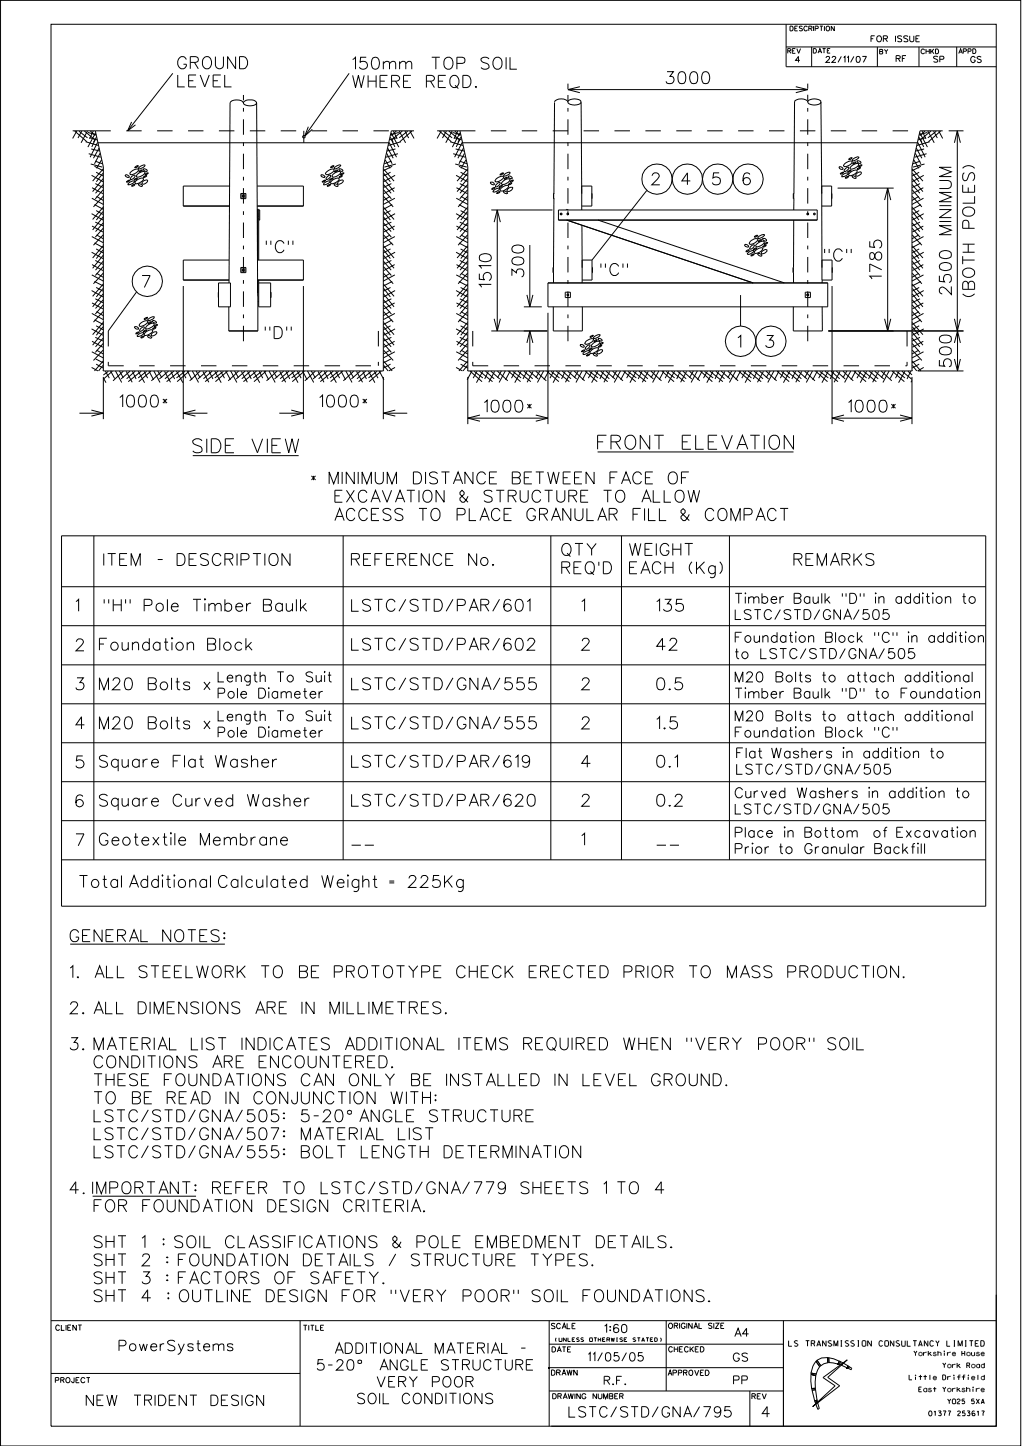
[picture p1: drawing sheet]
<svg xmlns="http://www.w3.org/2000/svg" width="210mm" height="297mm" viewBox="0 0 210 297" stroke-linecap="round" stroke-linejoin="round" font-family="sans-serif">
<g fill="none" stroke="#000" stroke-width=".21">
<path d="M.1 .1h209.6v296.9h-209.6zM10.5 5h194.2v287.9h-194.2zM35.5 15.1l-9.3 11.8M71.7 15.1l-9.1 12.8M116.7 18.4h49.3M116.7 17.2v1.1M119.2 17.8l-2.5 .6 2.5 .6M161.5 9.6h43.2M161.5 5v8.7h43.2M161.9 10.4h.5l.1-.2-.3-.2h-.3v1M163.4 10h-.6v1M163.5 17.8l2.5 .6-2.5 .6"/>
<path d="M163.7 10l.4 1 .4-1M166 17.2v1M166.8 9.6v4.1M180.3 9.6v4.1M184.1 12l.8-.1v-.4l-.8-.1v1.3M186.2 11.4h-.8v1.3M188.8 9.6v4.1M196.6 9.6v4.1M14.9 26.9h4.7l1.6 7.4v41.9h57.6v-41.9l1.6-7.4h4.7M15.4 26.9l2.4 2.2M15.8 26.9l-.9 1.5M16.2 27l1.8 1.3"/>
<path d="M16.8 26.9l-.8 1.5M17.3 26.9l2.3 1.9M17.6 29.1l2.6 .8M18 26.9l-1.3 2.4M18.1 27.2l1.7 .5M18.2 31.6l2.5 .7M18.4 28.3l1.6 .4M18.6 26.9l1 .9M18.7 33.7l2.3 .6M18.7 30.6l1.8 .4M18.8 36l2.4 1.3M18.9 38.6l2.3 1.2"/>
<path d="M19.2 26.9l-.8 1.6M19.4 34.2l1.8 .9M19.5 33.1l1.6 .5M19.6 37.7l1.6 .8M19.6 28.5l-.4 .7M19.6 27.3l-1.5 2.9M19.8 35.4l1.4 .7M19.8 28.2l-.9 2M20.1 29.2l-1.6 3.1M20.1 29.3h59.8M20.3 30.4l-1.1 2.1M20.6 31.5l-1.2 2.1"/>
<path d="M20.9 32.8l-1.1 1.8M21.2 35.6l-1.4 1.7M21.2 34.7l-2.2 2.5M21.2 36.7l-2.2 2.7M21.2 37.9l-1.6 1.8M21.2 39l-1.6 1.8M25.8 35.9h.2a.38 .38 0 0 1 .4 .1 .38 .38 0 0 1 0 .4 .48 .48 0 0 1-.6-.5zM26 37.3l.4-.3h.3l-.5 .4zM26.5 37.6a.8 .8 0 0 1 1.1-.3v.1a1.15 1.15 0 0 1-1.3 .4zM26.9 35.3l1-.6 .5 .1a1.44 1.44 0 0 1-1.7 1zM27 25.1l-.8 1.8 1.6-1.3M27.1 36.2l.5-.2a.63 .63 0 0 1-.6 .9h-.2v-.2z"/>
<path d="M27.1 38.1l.6-.2-.1 .1a.29 .29 0 0 1-.2 .3 .29 .29 0 0 1-.3-.2zM27.6 36.8l.6-.1-.1 .2-.6 .1zM27.8 34.3l.6-.3-.4 .4h-.2zM27.9 37.2l1-.6 .5 .1a1.44 1.44 0 0 1-1.7 .9zM28.2 35.8l.8-.5 .5-.1 .3 .1a1.61 1.61 0 0 1-1.8 1zM28.4 37.8h.2a.48 .48 0 0 1 .6 .5l-.4-.1zM28.6 35.2l.4-.3 .2 .1-.4 .3h-.2zM28.6 34.3a.79 .79 0 0 1 1.2-.3 1.42 1.42 0 0 1-1.4 .6zM29.3 37.4a.67 .67 0 0 1 1-.2 .76 .76 0 0 1-1.1 .4zM29.4 34.8a.52 .52 0 0 1 .8 .4 .7 .7 0 0 1-.8-.4zM29.6 36.3l.5-.2-.5 .4-.2-.1zM29.8 35.8l.5-.3h.2l-.6 .4z"/>
<path d="M47.1 38.2h-9.4v4.1h9.4M49.5 39.7h1v1.1h-1zM49.7 39.7v1.1M50 21.1a1.84 1.84 0 0 0-2.7 0l-.2 37M50.1 20.9a2.18 2.18 0 0 1 2.5 0l.1 .2a1.64 1.64 0 0 1-2.1 .5l-.5-.3zM50.3 39.7v1.1M52.7 21.1l.2 39.3M52.9 38.2h9.4v4.1h-9.4M62.4 26.9v2.4M63.4 26l-.8 1.9 1.6-1.3M66 35.9a.51 .51 0 0 1 .7 .5h-.1a.52 .52 0 0 1-.6-.5zM66.2 37.3l.6-.3a.38 .38 0 0 1-.2 .3 .38 .38 0 0 1-.4 0z"/>
<path d="M66.7 37.6a.85 .85 0 0 1 1.1-.3v.1a1.43 1.43 0 0 1-1.3 .5zM67.1 35.3l.7-.5 .6-.1 .2 .1a1.44 1.44 0 0 1-1.7 1zM67.3 38.1a.3 .3 0 0 1 .3-.2 .3 .3 0 0 1 .3 .1h-.1a.3 .3 0 0 1-.2 .3 .3 .3 0 0 1-.3-.2zM67.3 36.2l.5-.2a.59 .59 0 0 1-.5 .8l-.2 .1-.1-.1zM67.8 36.9l.6-.3-.1 .2a.3 .3 0 0 1-.2 .2 .3 .3 0 0 1-.3-.1zM68 34.2l.6-.1-.4 .3h-.2zM68.1 37.2l1.1-.6 .5 .1a1.44 1.44 0 0 1-1.8 .9zM68.4 35.8l1.1-.5h.5a1.52 1.52 0 0 1-1.8 1zM68.6 37.8h.2a.4 .4 0 0 1 .5 0 .4 .4 0 0 1 0 .5 .62 .62 0 0 1-.7-.5zM68.7 35.3l.3-.3h.4l-.4 .3zM68.8 34.3a.85 .85 0 0 1 1.2-.3 1.42 1.42 0 0 1-1.4 .6zM69.6 37.2l.8-.2a.64 .64 0 0 1-.7 .8h-.3z"/>
<path d="M69.7 34.7a.48 .48 0 0 1 .7 .5h-.2a.46 .46 0 0 1-.5-.5zM69.7 36.3l.6-.2-.6 .4zM70 35.8l.6-.3-.5 .4zM78.8 34.7l2.2 2.5M78.8 36.7l2.2 2.7M78.8 37.9l1.6 1.8M78.8 39l1.6 1.8M78.9 35.6l1.3 1.7M79.1 32.8l1.1 1.8M79.4 31.5l1.2 2.1M79.7 30.4l1.1 2.1M80 29.2l1.5 3.1"/>
<path d="M80.2 28.2l.9 2M80.2 35.4l-1.4 .7M80.4 27.3l1.5 2.9M80.4 28.5l.4 .7M80.4 37.7l-1.6 .8M80.5 33.1l-1.6 .5M80.6 34.2l-1.8 .9M80.8 26.9l.8 1.6M81.1 38.6l-2.2 1.2M81.2 36l-2.4 1.3M81.3 30.6l-1.8 .4M81.3 33.7l-2.3 .6"/>
<path d="M81.4 26.9l-1 .9M81.6 28.3l-1.6 .4M81.8 31.6l-2.5 .7M81.9 27.2l-1.7 .5M82 26.9l1.3 2.4M82.4 29.1l-2.6 .8M82.7 26.9l-2.3 1.9M83.2 26.9l.8 1.5M83.8 27l-1.8 1.3M84.2 26.9l.9 1.5M84.7 26.9l-2.5 2.2M89.8 26.9h4.7l1.6 7.4v41.9h91.3v-41.9l1.6-7.4h4.7"/>
<path d="M90.3 26.9l2.4 2.2M90.7 26.9l-.9 1.5M91.1 27l1.8 1.3M91.7 26.9l-.8 1.5M92.2 26.9l2.3 1.9M92.5 29.1l2.6 .8M92.9 26.9l-1.3 2.4M93 27.2l1.6 .5M93.1 31.6l2.5 .7M93.3 28.3l1.6 .4M93.5 26.9l1 .9M93.5 33.7l2.4 .6"/>
<path d="M93.6 30.6l1.8 .4M93.7 36l2.4 1.3M93.8 38.6l2.2 1.2M94 26.9l-.7 1.6M94.3 34.2l1.8 .9M94.4 33.1l1.6 .5M94.5 37.7l1.6 .8M94.5 28.5l-.4 .7M94.5 27.3l-1.6 2.9M94.6 35.4l1.5 .7M94.7 28.2l-.9 2M95 29.2l-1.6 3.1"/>
<path d="M95 29.3h93.5M95.2 30.4l-1.1 2.1M95.4 31.5l-1.1 2.1M95.7 32.8l-1 1.8M96 35.6l-1.3 1.7M96.1 34.7l-2.2 2.5M96.1 36.7l-2.2 2.7M96.1 37.9l-1.6 1.8M96.1 39l-1.6 1.8M100.8 37.4a.55 .55 0 0 1 .7 .5 .51 .51 0 0 1-.7-.5zM101.1 38.7l.6-.2-.4 .4h-.3zM101.4 39.2a1.43 1.43 0 0 1 1.2-.5 1.07 1.07 0 0 1-1.3 .6z"/>
<path d="M101.9 36.8l1-.6 .5 .1a1.44 1.44 0 0 1-1.7 .9zM102 37.9l.7-.4a.68 .68 0 0 1-.9 .8zM102.1 39.6l.6-.2-.5 .3h-.2zM102.6 38.3l.6-.2a.36 .36 0 0 1-.5 .4h-.1zM102.8 35.8l.4-.3h.2l-.5 .4zM102.9 38.7l.8-.5 .5-.2 .3 .2a1.52 1.52 0 0 1-1.7 .9zM103.1 37.5a1.5 1.5 0 0 1 1.7-.7 1.52 1.52 0 0 1-1.7 1zM103.4 39.3a.51 .51 0 0 1 .8 .4l-.1 .1a.61 .61 0 0 1-.7-.5zM103.5 35.9a1.43 1.43 0 0 1 1.3-.5 1.27 1.27 0 0 1-1.3 .7zM103.7 36.6l.6-.2-.6 .4h-.1zM104.3 38.9a.67 .67 0 0 1 1.1-.3 .75 .75 0 0 1-1.2 .5zM104.5 36.2a.51 .51 0 0 1 .7 .5h-.1a.54 .54 0 0 1-.6-.5z"/>
<path d="M104.5 37.8l.6-.3-.2 .4-.4 .1zM104.9 37.2l.5-.2a.42 .42 0 0 1-.5 .4zM113.8 39.7v1.1M113.9 39.7h-.2v1.1h.2M113.9 20.9a1.81 1.81 0 0 1 2.8 0M113.9 21l-.1 18.7M116.7 20.7a2.18 2.18 0 0 1 2.6 0l.1 .2a1.63 1.63 0 0 1-2.2 .6l-.5-.3zM119.4 21l.1 18.8M121.6 39.7v1.1M132.9 39.1l-11.2 14.3M163.1 39.7v1.1M163.2 39.7h-.2v1.1h.2"/>
<path d="M166 20.9a1.48 1.48 0 0 0-1.9-.5l-.8 .3v.2l-.2 18.8M166.2 20.6l.7-.2h.9a.75 .75 0 0 1 .8 .8 2.18 2.18 0 0 1-2.5 0l-.1-.3zM168.7 20.9l.2 18.9M168.9 38.2h2v4.1h-2zM170.9 39.7h.1M172.1 38.6h11.5M172.4 34.3a.51 .51 0 0 1 .8 .5 .58 .58 0 0 1-.8-.5zM172.7 35.6l.6-.2-.3 .3-.3 .1zM173 36.1a1.15 1.15 0 0 1 1.3-.5 1.45 1.45 0 0 1-1.3 .7zM173.6 33.6l.7-.4 .5-.1 .3 .1a1.52 1.52 0 0 1-1.8 .9zM173.8 34.6l.5-.3a.76 .76 0 0 1-.8 .9v-.3zM173.8 36.4l.6-.2-.5 .4h-.2z"/>
<path d="M174.2 35.2l.7-.2-.6 .4zM174.5 32.6l.5-.2a.42 .42 0 0 1-.5 .4zM174.6 35.5l.7-.5h.7a1.06 1.06 0 0 1-1.1 1.1l-.5-.1zM174.9 34.2l.8-.5 .6-.1a1.06 1.06 0 0 1-1.1 1.1h-.5zM175.1 36.2a.53 .53 0 0 1 .8 .4l-.1 .1a.62 .62 0 0 1-.7-.5zM175.3 32.7a.85 .85 0 0 1 1.2-.3 1.54 1.54 0 0 1-1.4 .6zM175.3 33.5l.5-.2a.42 .42 0 0 1-.5 .4zM175.8 35.8a.9 .9 0 0 1 1.2-.4 .9 .9 0 0 1-1.2 .7zM176.1 33.1l.1-.1a.4 .4 0 0 1 .5 .1 .4 .4 0 0 1 .1 .5l-.4-.1zM176.1 34.7l.5-.3h.2l-.4 .4zM176.5 34.1l.6-.2-.6 .4zM182.4 38.6v29.4"/>
<path d="M187.4 34.7l2.2 2.5M187.4 36.7l2.2 2.7M187.4 37.9l1.6 1.8M187.4 39l1.6 1.8M187.5 35.6l1.3 1.7M187.8 32.8l1 1.8M188.1 31.5l1.1 2.1M188.3 30.4l1.1 2.1M188.6 29.2l1.5 3.1M188.8 28.2l1 2M188.9 35.4l-1.5 .7M189 27.3l1.6 2.9"/>
<path d="M189 28.5l.4 .7M189 37.7l-1.6 .8M189.1 33.1l-1.5 .5M189.2 34.2l-1.8 .9M189.5 26.9l.8 1.6M189.7 38.6l-2.2 1.2M189.8 36l-2.4 1.3M189.9 30.6l-1.7 .4M190 33.7l-2.4 .6M190.1 26.9l-1.1 .9M190.3 28.3l-1.6 .4M190.4 31.6l-2.5 .7"/>
<path d="M190.6 27.2l-1.7 .5M190.7 26.9l1.3 2.4M191 29.1l-2.6 .8M191.3 26.9l-2.3 1.9M191.8 26.9l.8 1.5M192.4 27l-1.7 1.3M192.9 26.9l.8 1.5M193.3 26.9l-2.5 2.2M194.9 26.9h3.1M196.1 29.3l.6-2.4 .6 2.4M196.7 26.9v41.1M18.8 43.9l2.4 1.3"/>
<path d="M18.8 51.8l2.4 1.3M18.8 59.7l2.4 1.3M18.9 40.7l2.3 1.3M18.9 48.6l2.3 1.3M18.9 56.5l2.3 1.2M18.9 46.4l2.3 1.3M18.9 54.3l2.3 1.3M19.4 42l1.8 1M19.4 49.9l1.8 1M19.4 57.8l1.8 .9M19.6 45.6l1.6 .8M19.6 53.5l1.6 .8"/>
<path d="M19.8 43.3l1.4 .8M19.8 51.1l1.4 .8M19.8 59l1.4 .8M19.8 40.3l1.4 .9M19.8 48.2l1.4 .9M19.8 56.1l1.4 .9M21.2 43.5l-1.4 1.7M21.2 51.3l-1.4 1.8M21.2 59.3l-1.4 1.7M21.2 40.3l-2 2.2M21.2 42.6l-2.2 2.5M21.2 44.6l-2.2 2.6"/>
<path d="M21.2 45.8l-1.6 1.8M21.2 46.9l-1.6 1.8M21.2 48.2l-2 2.2M21.2 50.5l-2.2 2.5M21.2 52.4l-2.2 2.7M21.2 53.7l-1.6 1.8M21.2 54.8l-1.6 1.8M21.2 56.1l-2 2.2M21.2 58.4l-2.2 2.5M28.1 60l-5.8 8M37.7 58.7v27.4M44.9 58.1h2.5v4.9h-2.5z"/>
<path d="M47.1 53.4h-9.4v4.1h9.4M47.1 43.9h.1M49.5 54.9h1v1.1h-1zM49.7 54.9v1.1M50.3 54.9v1.1M52.9 43.1h.1M52.9 43.3h.1M52.9 43.8h.1M52.9 45.1h.1M52.9 44.9h.1M52.9 44.1v-.3v.3M52.9 44.2v.4z"/>
<path d="M52.9 44.9h.3M52.9 44.6h.1M52.9 58.3h.1M53.2 53.4v-10.4h-.3v10.4h9.4v4.1h-9.4v2.5M53.2 57.5v5.5h2.4v-4.9h-2.4M53.2 43.1h.2v2.1h-.2M62.3 58.7v27.4M78.8 40.3l2 2.2M78.8 42.6l2.2 2.5M78.8 44.6l2.2 2.6M78.8 45.8l1.6 1.8M78.8 46.9l1.6 1.8"/>
<path d="M78.8 48.2l2 2.2M78.8 50.5l2.2 2.5M78.8 52.4l2.2 2.7M78.8 53.7l1.6 1.8M78.8 54.8l1.6 1.8M78.8 56.1l2 2.2M78.8 58.4l2.2 2.5M78.9 43.5l1.3 1.7M78.9 51.3l1.3 1.8M78.9 59.3l1.3 1.7M80.2 40.3l-1.4 .9M80.2 48.2l-1.4 .9"/>
<path d="M80.2 56.1l-1.4 .9M80.2 43.3l-1.4 .8M80.2 51.1l-1.4 .8M80.2 59l-1.4 .8M80.4 45.6l-1.6 .8M80.4 53.5l-1.6 .8M80.6 42l-1.8 1M80.6 49.9l-1.8 1M80.6 57.8l-1.8 .9M81.1 46.4l-2.2 1.3M81.1 54.3l-2.2 1.3M81.1 40.7l-2.3 1.3"/>
<path d="M81.1 48.6l-2.3 1.3M81.1 56.5l-2.3 1.2M81.2 43.9l-2.4 1.3M81.2 51.8l-2.4 1.3M81.2 59.7l-2.4 1.3M93.7 43.9l2.4 1.3M93.7 51.8l2.4 1.3M93.7 59.7l2.4 1.3M93.8 40.7l2.3 1.3M93.8 48.6l2.3 1.3M93.8 56.5l2.3 1.2M93.8 46.4l2.2 1.3"/>
<path d="M93.8 54.3l2.2 1.3M94.3 42l1.8 1M94.3 49.9l1.8 1M94.3 57.8l1.8 .9M94.5 45.6l1.6 .8M94.5 53.5l1.6 .8M94.6 43.3l1.5 .8M94.6 51.1l1.5 .8M94.6 59l1.5 .8M94.7 40.3l1.4 .9M94.7 48.2l1.4 .9M94.7 56.1l1.4 .9"/>
<path d="M96 43.5l-1.3 1.7M96 51.3l-1.3 1.8M96 59.3l-1.3 1.7M96.1 40.3l-2 2.2M96.1 42.6l-2.2 2.5M96.1 44.6l-2.2 2.6M96.1 45.8l-1.6 1.8M96.1 46.9l-1.6 1.8M96.1 48.2l-2 2.2M96.1 50.5l-2.2 2.5M96.1 52.4l-2.2 2.7M96.1 53.7l-1.6 1.8"/>
<path d="M96.1 54.8l-1.6 1.8M96.1 56.1l-2 2.2M96.1 58.4l-2.2 2.5M100.9 43.1h12.6M101.5 45.6l.7-2.5 .6 2.5M102.2 43.1v24.9M108.9 50.3v12.7M112.6 58.1h57.5v4.9h-57.5zM113.7 54.9v1.1M113.7 56v2.1M113.8 54.9h-.2v1.1h.2M113.8 40.8l-.1 14.1"/>
<path d="M114.7 43.1h53.2v2.1h-53.2zM116.4 43.1v-.1l.4 .1M116.4 45.2l38.4 12.9M119.5 42.3h2.1v-4.1h-2.1v4.9M119.6 46.3v8.7M121.7 54.9v1.1M121.7 53.4v4.1h-2.1M121.7 53.4h-2.1v4.7M122.9 45.2l38.3 12.9M153 50.3a.51 .51 0 0 1 .8 .4h-.1a.54 .54 0 0 1-.7-.4zM153.4 51.5l.5-.2a.42 .42 0 0 1-.5 .4zM153.6 52a1.43 1.43 0 0 1 1.3-.5 1.27 1.27 0 0 1-1.3 .7z"/>
<path d="M154.2 49.6l1-.6 .5 .1a1.42 1.42 0 0 1-1.7 1zM154.2 50.7l.7-.4a.71 .71 0 0 1-.9 .8zM154.4 52.4l.6-.2-.5 .4-.2-.1zM154.8 51.2l.7-.3-.5 .4zM155.1 51.6a1.7 1.7 0 0 1 1.6-.6 1.42 1.42 0 0 1-1.7 .9zM155.1 48.5l.6-.1-.2 .2-.5 .1zM155.5 50.1l.7-.5h.8a1.06 1.06 0 0 1-1.2 1.1l-.5-.1zM155.8 48.7a1.28 1.28 0 0 1 1.3-.5 1.38 1.38 0 0 1-1.4 .7zM155.8 52.1h.1a.52 .52 0 0 1 .6 .5 .51 .51 0 0 1-.7-.5zM155.9 49.5l.6-.2-.4 .3h-.3zM156.5 51.7l.7-.4h.3a.72 .72 0 0 1-.8 .8l-.3-.1zM156.7 49a.44 .44 0 0 1 .6 0 .44 .44 0 0 1 .1 .5 .53 .53 0 0 1-.7-.5z"/>
<path d="M156.7 50.6l.7-.2-.1 .1a.3 .3 0 0 1-.3 .3 .3 .3 0 0 1-.3-.2zM157.1 50.1l.6-.3-.4 .4h-.3zM163 54.9v1.1M163.1 56v2.1M163.1 54.9h-.1v1.1h.1M163.1 45.2v9.7M163.1 40.8v2.3M168.9 42.3v12.7M168.9 53.4v4.1h2.1v-4.1M168.9 57.5v.6M170.9 40.8h.1M171 54.9v1.1"/>
<path d="M171 58.7v28.4M181.8 41.1l.6-2.5 .6 2.5M187.4 40.3l2 2.2M187.4 42.6l2.2 2.5M187.4 44.6l2.2 2.6M187.4 45.8l1.6 1.8M187.4 46.9l1.6 1.8M187.4 48.2l2 2.2M187.4 50.5l2.2 2.5M187.4 52.4l2.2 2.7M187.4 53.7l1.6 1.8M187.4 54.8l1.6 1.8"/>
<path d="M187.4 56.1l2 2.2M187.4 58.4l2.2 2.5M187.5 43.5l1.3 1.7M187.5 51.3l1.3 1.8M187.5 59.3l1.3 1.7M188.8 40.3l-1.4 .9M188.8 48.2l-1.4 .9M188.8 56.1l-1.4 .9M188.9 43.3l-1.5 .8M188.9 51.1l-1.5 .8M188.9 59l-1.5 .8M189 45.6l-1.6 .8"/>
<path d="M189 53.5l-1.6 .8M189.2 42l-1.8 1M189.2 49.9l-1.8 1M189.2 57.8l-1.8 .9M189.7 46.4l-2.2 1.3M189.7 54.3l-2.2 1.3M189.8 40.7l-2.4 1.3M189.8 48.6l-2.4 1.3M189.8 56.5l-2.4 1.2M189.8 43.9l-2.4 1.3M189.8 51.8l-2.4 1.3M189.8 59.7l-2.4 1.3"/>
<path d="M18.8 67.6l2.4 1.3M18.8 75.5l1.3 .7M18.9 64.4l2.3 1.2M18.9 72.3l2.3 1.2M18.9 62.2l2.3 1.2M18.9 70.1l2.3 1.2M19.4 65.7l1.8 1M19.6 61.4l1.6 .8M19.6 69.3l1.6 .8M19.7 73.7l1.5 .8M19.8 66.9l1.4 .8M19.8 74.8l1.4 .8"/>
<path d="M19.8 64l1.4 .8M19.8 71.9l1.4 .8M21.2 67.1l-1.4 1.8M21.2 75l-.9 1.2M21.2 60.4l-2.2 2.6M21.2 61.6l-1.6 1.8M21.2 62.6l-1.6 1.9M21.2 64l-2 2.2M21.2 66.2l-2.2 2.5M21.2 68.2l-2.2 2.7M21.2 69.5l-1.6 1.7M21.2 70.6l-1.6 1.8"/>
<path d="M21.2 71.9l-2 2.1M21.2 74.2l-1.8 2M21.2 76.1v.1M21.2 77.4v8.7M21.2 77.6l.6 1M21.7 76.2l.8 1.5M22.3 76.3l-1.1 .7M22.7 76.2l.9 1.6M23.1 76.2l-1.9 1.7M23.7 76.2l1.3 2.4M24.5 76.2l.8 1.4M25.3 76.2l-2.1 2"/>
<path d="M25.9 76.3l1.3 2.2M26.7 76.2l-1.8 1.6M27.2 76.2l.8 1.6M27.7 67.1a.53 .53 0 0 1 .7 .5 .58 .58 0 0 1-.7-.5zM27.8 76.2l-1.8 1.6M27.9 68.4l.7-.2-.5 .4zM28.3 68.9a1.43 1.43 0 0 1 1.2-.5 1.07 1.07 0 0 1-1.3 .6zM28.4 76.2l1.3 2.4M28.8 66.5l1-.6 .5 .1a1.44 1.44 0 0 1-1.7 .9zM29 67.4l.5-.3a.67 .67 0 0 1-.6 1l-.2-.1v-.2zM29 69.2l.6-.1-.7 .3zM29 76.2l-2.6 2.2"/>
<path d="M29.5 68l.6-.2-.6 .4zM29.6 76.2l.7 1.5M29.7 65.5l.6-.3-.3 .3-.3 .1zM29.8 68.3l1-.5h.6a1.52 1.52 0 0 1-1.8 1zM30.1 67l1-.6 .6 .1a1.61 1.61 0 0 1-1.8 1zM30.1 76.3l-1.7 1.3M30.4 69a.51 .51 0 0 1 .7 .4l-.1 .1a.52 .52 0 0 1-.6-.5zM30.5 66.4l.2-.2 .4-.1-.5 .4zM30.5 65.5a.79 .79 0 0 1 1.2-.3l-.1 .1a1.28 1.28 0 0 1-1.3 .5zM30.6 76.2l1 1.8M31 76.2l-2.5 2.2M31.2 68.5a.67 .67 0 0 1 1-.2 .76 .76 0 0 1-1.1 .5z"/>
<path d="M31.4 65.9l.2-.1a.38 .38 0 0 1 .4 .1 .38 .38 0 0 1 0 .5 .52 .52 0 0 1-.6-.5zM31.4 67.5l.3-.2h.3l-.4 .3h-.2zM31.6 76.2l1.3 2.4M31.7 67l.5-.3h.2l-.5 .3-.2 .1zM32.4 76.2l.9 1.4M33.3 76.2l-2.2 2M33.8 76.3l1.2 2.2M34.6 76.2l-1.8 1.6M35.1 76.2l.8 1.6M35.7 76.2l-1.8 1.6M36.3 76.2l1.3 2.4M36.9 76.2l-2.7 2.2"/>
<path d="M37.4 76.2l.8 1.5M38 76.3l-1.7 1.3M38.5 76.2l.9 1.8M38.9 76.2l-2.5 2.2M39.5 76.2l1.3 2.4M40.3 76.2l.8 1.4M41.1 76.2l-2.1 2M41.7 76.3l1.2 2.2M42.5 76.2l-1.8 1.6M43 76.2l.8 1.6M43.6 76.2l-1.8 1.6M44.1 76.2l1.4 2.4"/>
<path d="M44.8 76.2l-2.7 2.2M44.9 60v1.1M45.3 76.2l.8 1.5M45.9 76.3l-1.8 1.3M46.4 76.2l1 1.8M46.8 76.2l-2.5 2.2M47 68h6M47 63v5M47.4 76.2l1.3 2.4M48.2 76.2l.8 1.4M49 76.2l-2.1 2M49.6 76.3l1.2 2.2"/>
<path d="M50.4 76.2l-1.9 1.6M50.9 76.2l.7 1.6M51.5 76.2l-1.8 1.6M52.1 76.2l1.3 2.4M52.7 76.2l-2.7 2.2M52.9 60.4l.1 7.6M52.9 60.4h.1M53 61.9h.2M53.2 76.2l.8 1.5M53.8 76.3l-1.7 1.3M54.3 76.2l.9 1.8M54.7 76.2l-2.5 2.2"/>
<path d="M55.3 76.2l1.2 2.4M55.6 60v1.1M56.1 76.2l.8 1.4M56.9 76.2l-2.1 2M57.5 76.3l1.2 2.2M58.3 76.2l-1.9 1.6M58.7 76.2l.8 1.6M59.4 76.2l-1.8 1.6M59.9 76.2l1.3 2.4M60.6 76.2l-2.7 2.2M61.1 76.2l.8 1.5M61.7 76.3l-1.8 1.3"/>
<path d="M62.2 76.2l.9 1.8M62.6 76.2l-2.5 2.2M63.2 76.2l1.3 2.4M63.9 76.2l.9 1.4M64.8 76.2l-2.2 2M65.3 76.3l1.3 2.2M66.2 76.2l-1.9 1.6M66.6 76.2l.8 1.6M67.3 76.2l-1.8 1.6M67.8 76.2l1.3 2.4M68.5 76.2l-2.7 2.2M69 76.2l.8 1.5"/>
<path d="M69.6 76.3l-1.8 1.3M70 76.2l1 1.8M70.4 76.2l-2.5 2.2M71.1 76.2l1.2 2.4M71.9 76.2l.8 1.4M72.7 76.2l-2.1 2M73.3 76.3l1.2 2.2M74 76.2l-1.8 1.6M74.5 76.2l.8 1.6M75.1 76.2l-1.8 1.6M75.7 76.2l1.3 2.4M76.4 76.2l-2.7 2.2"/>
<path d="M76.9 76.2l.8 1.5M77.5 76.3l-1.8 1.3M77.9 76.2l1 1.8M78.3 76.2l-2.5 2.2M78.8 77.4v8.7M78.8 60.4l2.2 2.6M78.8 61.6l1.6 1.8M78.8 62.6l1.6 1.9M78.8 64l2 2.2M78.8 66.2l2.2 2.5M78.8 68.2l2.2 2.7M78.8 69.5l1.6 1.7"/>
<path d="M78.8 70.6l1.6 1.8M78.8 71.9l2 2.1M78.8 74.2l1.8 2M78.8 76.1l.1 .1M78.9 67.1l1.3 1.8M78.9 75l.8 1.2M80.2 64l-1.4 .8M80.2 71.9l-1.4 .8M80.2 66.9l-1.4 .8M80.2 74.8l-1.4 .8M80.3 73.7l-1.5 .8M80.4 61.4l-1.6 .8"/>
<path d="M80.4 69.3l-1.6 .8M80.6 65.7l-1.8 1M81.1 62.2l-2.2 1.2M81.1 70.1l-2.2 1.2M81.1 64.4l-2.3 1.2M81.1 72.3l-2.3 1.2M81.2 67.6l-2.4 1.3M81.2 75.5l-1.3 .7M93.7 67.6l2.4 1.3M93.7 75.5l1.3 .7M93.8 64.4l2.3 1.2M93.8 72.3l2.3 1.2"/>
<path d="M93.8 62.2l2.2 1.2M93.8 70.1l2.2 1.2M94.3 65.7l1.8 1M94.5 61.4l1.6 .8M94.5 69.3l1.6 .8M94.6 73.7l1.5 .8M94.6 66.9l1.5 .8M94.6 74.8l1.5 .8M94.7 64l1.4 .8M94.7 71.9l1.4 .8M96 67.1l-1.3 1.8M96 75l-.9 1.2"/>
<path d="M96.1 60.4l-2.2 2.6M96.1 61.6l-1.6 1.8M96.1 62.6l-1.6 1.9M96.1 64l-2 2.2M96.1 66.2l-2.2 2.5M96.1 68.2l-2.2 2.7M96.1 69.5l-1.6 1.7M96.1 70.6l-1.6 1.8M96.1 71.9l-2 2.1M96.1 74.2l-1.8 2M96.1 76.1l-.1 .1M96.1 77.4v9.7"/>
<path d="M96.6 76.2l2.4 2.2M97 76.2l-1 1.8M97.4 76.3l1.8 1.3M98 76.2l-.8 1.5M98.5 76.2l2.7 2.2M99.2 76.2l-1.3 2.4M99.8 76.2l1.7 1.6M100.4 76.2l-.8 1.6M100.9 76.2l1.8 1.6M100.9 68h11.6M101.5 65.5l.7 2.5 .6-2.5M101.6 76.3l-1.2 2.2"/>
<path d="M102.2 76.2l2.1 2M103 76.2l-.8 1.4M103.8 76.2l-1.2 2.4M104.5 76.2l2.5 2.2M104.8 76.2l-.9 1.8M105.4 76.3l1.7 1.3M105.9 76.2l-.8 1.5M106.4 76.2l2.7 2.2M107.1 76.2l-1.3 2.4M107.6 76.2l1.9 1.6M107.6 63h3.7M108.3 60.6l.6 2.4 .6-2.4"/>
<path d="M108.3 70.4l.6-2.4 .6 2.4M108.3 76.2l-.8 1.6M108.7 76.2l1.9 1.6M108.9 68v4.9M109.5 76.3l-1.2 2.2M110.1 76.2l2.2 2M110.9 76.2l-.8 1.4M111.7 76.2l-1.3 2.4M112.3 76.2l2.5 2.2M112.6 64.3v22.8M112.8 76.2l-1 1.8M113.2 76.3l1.8 1.3"/>
<path d="M113.7 63v5h6v-5M113.8 76.2l-.8 1.5M114.3 76.2l2.7 2.2M115 76.2l-1.4 2.4M115.6 76.2l1.7 1.6M116.1 76.2l-.7 1.6M116.1 60h1.1v1.1h-1.1zM116.7 76.2l1.8 1.6M117.4 76.3l-1.2 2.2M118 76.2l2.1 2M118.8 76.2l-.8 1.4M119.3 70.8a.44 .44 0 0 1 .5 0 .44 .44 0 0 1 .1 .5 .53 .53 0 0 1-.6-.5z"/>
<path d="M119.5 72.1l.7-.2-.2 .2-.5 .2zM119.6 76.2l-1.3 2.4M120 72.4a1 1 0 0 1 1.1-.3 1.45 1.45 0 0 1-1.3 .7zM120.3 76.2l2.4 2.2M120.3 71.4a.67 .67 0 0 1 .9-.5 .75 .75 0 0 1-.9 .7zM120.4 70.1l1-.5 .5 .1a1.61 1.61 0 0 1-1.7 .9zM120.5 73l.7-.2-.6 .3zM120.6 76.2l-.9 1.8M121.1 71.7l.6-.2-.4 .3-.2 .1zM121.1 76.3l1.8 1.3M121.3 69.2l.6-.3-.4 .3-.2 .1zM121.7 71.8l.8-.4 .5 .1a1.52 1.52 0 0 1-1.8 1l.1-.3z"/>
<path d="M121.7 76.2l-.8 1.5M121.7 70.7l.8-.5h.8a1.52 1.52 0 0 1-1.8 1zM121.9 72.7a.53 .53 0 0 1 .8 .4h-.1a.54 .54 0 0 1-.7-.4zM122.1 69.2a.85 .85 0 0 1 1.2-.3l-.1 .1a1.24 1.24 0 0 1-1.3 .5zM122.1 70l.6-.2-.5 .4-.2-.1zM122.2 76.2l2.7 2.2M122.8 72.2a.63 .63 0 0 1 1-.2 .94 .94 0 0 1-1.1 .6zM122.9 76.2l-1.3 2.4M123 69.5a.51 .51 0 0 1 .7 .5l-.1 .1a.48 .48 0 0 1-.6-.6zM123 71.2l.2-.2 .4-.1-.3 .3-.3 .1zM123.3 70.6l.6-.3a.42 .42 0 0 1-.6 .5zM123.4 76.2l1.8 1.6"/>
<path d="M124 76.2l-.7 1.6M124.5 76.2l1.8 1.6M125.3 76.3l-1.2 2.2M125.9 76.2l2.1 2M126.7 76.2l-.8 1.4M127.5 76.2l-1.3 2.4M128.1 76.2l2.5 2.2M128.5 76.2l-1 1.8M129 76.3l1.8 1.3M129.6 76.2l-.8 1.5M130.1 76.2l2.6 2.2M130.8 76.2l-1.4 2.4"/>
<path d="M131.3 76.2l1.8 1.6M131.9 76.2l-.8 1.6M132.4 76.2l1.9 1.6M133.2 76.3l-1.2 2.2M133.8 76.2l2.1 2M134.6 76.2l-.8 1.4M135.4 76.2l-1.3 2.4M136 76.2l2.5 2.2M136.4 76.2l-.9 1.8M136.9 76.3l1.7 1.3M137.4 76.2l-.7 1.5M138 76.2l2.7 2.2"/>
<path d="M138.6 76.2l-1.3 2.4M139.2 76.2l1.8 1.6M139.8 76.2l-.8 1.6M140.3 76.2l1.8 1.6M141.1 76.3l-1.2 2.2M141.7 76.2l2.1 2M142.5 76.2l-.8 1.4M143.3 76.2l-1.3 2.4M143.9 76.2l2.5 2.2M144.3 76.2l-1 1.8M144.8 76.3l1.7 1.3M145.4 76.2l-.8 1.5"/>
<path d="M145.9 76.2l2.6 2.2M146.5 76.2l-1.3 2.4M147.1 76.2l1.8 1.6M147.7 76.2l-.8 1.6M148.2 76.2l1.8 1.6M149 76.3l-1.3 2.2M149.5 76.2l2.2 2M150.4 76.2l-.9 1.4M151.2 76.2l-1.3 2.4M151.8 76.2l2.5 2.2M152.2 76.2l-1 1.8M152.2 60.6v6.4"/>
<path d="M152.7 76.3l1.7 1.3M153.2 76.2l-.8 1.5M153.7 76.2l2.7 2.2M154.4 76.2l-1.3 2.4M155 76.2l1.8 1.6M155.6 76.2l-.8 1.6M156.1 76.2l1.8 1.6M156.9 76.3l-1.3 2.2M157.4 76.2l2.2 2M158.3 76.2l-.9 1.4M159 76.2l-1.2 2.4M159.7 76.2l2.5 2.2"/>
<path d="M160.1 76.2l-1 1.8M160.6 76.3l1.7 1.3M161.1 76.2l-.8 1.5M161.7 76.2l2.6 2.2M162.3 76.2l-1.3 2.4M162.9 76.2l1.8 1.6M163 63v5h6l-.1-5M163.5 76.2l-.8 1.6M164 76.2l1.8 1.6M164.7 76.3l-1.2 2.2M165.3 76.2l2.2 2M165.5 60h1v1.1h-1z"/>
<path d="M166.1 76.2l-.8 1.4M166.9 76.2l-1.2 2.4M167.6 76.2l2.4 2.2M168 76.2l-1 1.8M168.4 76.3l1.8 1.3M169 76.2l-.8 1.5M169.5 76.2l2.7 2.2M170.2 68h27.8M170.2 76.2l-1.3 2.4M170.8 76.2l1.7 1.6M171.3 76.2l-.7 1.6M171.9 76.2l1.8 1.6"/>
<path d="M172.6 76.3l-1.2 2.2M173.2 76.2l2.1 2M174 76.2l-.8 1.4M174.8 76.2l-1.2 2.4M175.5 76.2l2.5 2.2M175.8 76.2l-.9 1.8M176.3 76.3l1.8 1.3M176.9 76.2l-.8 1.5M177.4 76.2l2.7 2.2M178.1 76.2l-1.3 2.4M178.6 76.2l1.9 1.6M179.3 76.2l-.8 1.6"/>
<path d="M179.7 76.2l1.9 1.6M180.5 76.3l-1.2 2.2M181.1 76.2l2.1 2M181.8 65.5l.6 2.5 .6-2.5M181.9 76.2l-.8 1.4M182.7 76.2l-1.3 2.4M183.3 76.2l2.5 2.2M183.8 76.2l-.9 1.6M184.2 76.3l1.8 1.3M184.8 76.2l-.8 1.5M185.3 76.2l2.1 1.7M186 76.2l-1.4 2.4"/>
<path d="M186.5 76.2l.9 .8M187.1 76.2l-.7 1.6M187.4 78.1l-.2 .4M187.4 77.4v9.7M187.4 60.4l2.2 2.6M187.4 61.6l1.6 1.8M187.4 62.6l1.6 1.9M187.4 64l2 2.2M187.4 66.2l2.2 2.5M187.4 68.2l2.2 2.7M187.4 69.5l1.6 1.7M187.4 70.6l1.6 1.8"/>
<path d="M187.4 71.9l2 2.1M187.4 74.2l1.8 2M187.4 76.1l.1 .1M187.5 67.1l1.3 1.8M187.5 75l.9 1.2M188.6 76.2h9.4M188.8 64l-1.4 .8M188.8 71.9l-1.4 .8M188.9 66.9l-1.5 .8M188.9 74.8l-1.5 .8M189 73.7l-1.6 .8M189 61.4l-1.6 .8"/>
<path d="M189 69.3l-1.6 .8M189.2 65.7l-1.8 1M189.7 62.2l-2.2 1.2M189.7 70.1l-2.2 1.2M189.8 64.4l-2.4 1.2M189.8 72.3l-2.4 1.2M189.8 67.6l-2.4 1.3M189.8 75.5l-1.3 .7M196.1 65.5l.6 2.5 .6-2.5M196.1 70.4l.6-2.4 .6 2.4M196.1 73.7l.6 2.5 .6-2.5M196.7 68v8.2"/>
<path d="M16.3 84.9h4.9M18.8 84.2l2.4 .7-2.4 .6M37.7 84.9h4.9M39.6 93.6h21.8M40.2 84.2l-2.5 .7 2.5 .6M57.4 84.9h4.9M59.8 84.2l2.5 .7-2.5 .6M78.8 84.9h4.9M81.2 84.2l-2.4 .7 2.4 .6M96.1 85.9h16.5M98.6 85.2l-2.5 .7 2.5 .6M110.1 85.2l2.5 .7-2.5 .6"/>
<path d="M122.8 92.8h40.3M171 85.9h16.4M173.4 85.2l-2.4 .7 2.4 .6M184.9 85.2l2.5 .7-2.5 .6M12.6 110.1h189.9v76h-189.9zM19.3 110.1v66.5M70.5 110.1v66.5M113.2 110.1v66.5M127.7 110.1v66.5M149.9 110.1v66.5M12.6 120.5h189.9M12.6 128.5h189.9"/>
<path d="M12.6 136.6h189.9M35.3 131l.2 .1-.2 .1-.1-.1zM42.1 123l.1 .1-.1 .1-.1-.1zM66.7 137.9v.2zM153.1 121.8v.2zM163.5 129.8v.2zM179.9 121.8l.1 .1-.1 .1zM186.7 129.8v.2zM189.5 121.9h.2zM191.4 138h.2l-.1 .1zM191.5 121.9h.3zM193.4 138h.3l-.1 .1z"/>
<path d="M196.4 129.8v.2zM198.4 129.8l.1 .1-.1 .1zM12.6 144.6h189.9M12.6 152.6h189.9M55.1 141.3h.2zM55.1 149.3h.2l-.1 .2zM66.7 145.9v.2zM153.1 141.3v.1zM163.4 149.3h.2l-.1 .2zM173.2 153.6h.2zM182.9 153.6h.2zM185 153.6h.2z"/>
<path d="M191.4 146h.2l-.1 .1zM193.4 146h.3l-.1 .1zM197.6 141.3v.1zM12.6 160.6h189.9M12.6 168.6h189.9M12.6 176.6h189.9M33.4 179.7v.2l-.1-.1zM35.1 171v.3l-.1-.2zM35.8 179.7l.1 .1-.1 .1zM71.5 179.7l.1 .1-.1 .1zM154.6 173.2l.1 .1h-.1zM161.1 169.9h.2l-.1 .1z"/>
<path d="M178.5 161.8h.2l-.1 .1zM188.2 161.8h.2l-.1 .1zM188.6 173.2v.1zM190.3 161.7l.1 .1-.1 .1zM196.6 169.9h.2l-.1 .1zM14.4 193.9h31.8M53.5 228a.86 .86 0 0 1 1.2 .4 1.88 1.88 0 0 1-.2 1.9 .8 .8 0 0 1-1.2-.4 2.33 2.33 0 0 1 .2-1.9zM54.6 235.3h-1.1l-.2 1.1a.87 .87 0 0 1 1.3 0 .87 .87 0 0 1-.1 1.3 .87 .87 0 0 1-1.3-.3M55.7 231.6h1.6l-1.2 2.5M19 245.7h21.3M10.5 271.3h194.2M61.7 271.3v21.6"/>
<path d="M112.8 276.1h48.2M112.8 271.3v21.6M136.9 271.3v14.4M161 271.3v21.6M167.7 279.6a4.4 4.4 0 0 0-1 2.7M167.7 279.6l.7 1.1M167.7 279.6h.1M167.9 279.4l-.2 .2M167.9 279.4l.7 1.1M167.9 279.4h.1M170 278.8l-1.2 .1-.9 .5M170 278.8l.1 1.1"/>
<path d="M170 278.8h.1M170 278.8l.3 .1M170.1 279.9l-.8 .2-.7 .4M170.1 279.9h.1M170.3 278.9l1 .2 1.1 .5M170.3 278.9h.1M170.3 278.9v1M170.3 279.9l2 .3M170.3 279.9h.1M170.3 279.9h-.2M172.4 279.6h.1M172.4 279.6l-.1 .6"/>
<path d="M172.4 279.6h.3M172.7 279.6l-.2 .7M172.7 279.6h.1M172.7 279.6l.5 .3-.5 .4h-.2M204.7 265.9v27h-91.4M10.5 282.1h51.2M112.8 280.9h48.2M112.8 285.7h48.2M154.1 285.7v7.2M154.5 286.8l.6-.1 .1-.2-.2-.3h-.5v1.1M156.3 286.2h-.7v1.1M156.6 286.2l.4 1.1 .5-1.1"/>
<path d="M166.7 282.3l-.1 1.4 .2 1.5M166.7 282.3l.9 .3M166.7 282.3h.1M166.7 282l1 .2M166.8 285.2h.1M166.8 285.2l.1 .3M166.9 285.5h.1M166.9 285.5l.5 2.3M167.4 287.8h.1M167.4 287.8l.1 .2M167.5 288h.1M167.5 285.1h.1"/>
<path d="M167.5 285.1l-.7 .1M167.5 285.1l.1 .3M167.6 285.4h.1M167.6 285.4l-.7 .1M167.6 285.4l.3 2.2M167.6 282.6l-.1 2.5M167.6 282.6h.1M167.7 282.2h.1M167.7 282.2l-.1 .4M167.9 287.6h.1M167.9 287.6l-.5 .2M167.9 287.6l.1 .2"/>
<path d="M168 287.8h.1M168 287.8l-.5 .2M168 287.8l-.4 .5-.1-.3M168 289.5h.1M168.3 289.3l-.3-1.2-.4 .3 .4 1.1M168.3 289.3l-.3 .2M168.3 289.3h.1M168.4 280.7l-.7 1.5M168.4 280.7h.1M168.6 280.5l-.2 .2M169.1 282.9l5-3.6-4 3.6 2.4 1.7-5.5 4.3 4.6-4.3zM172.3 280.2h.1"/>
<path d="M172.3 280.2l.2 .1M172.5 280.3h.1M174.1 281h.1M174.1 281h.2M174.2 280.5l-.9-.5-.4 .4 1.2 .6M174.2 280.5h.1M174.2 280.5l-.1 .5M174.2 280.5l.3 .2M174.3 281h.1M174.3 281l.6 .3M174.5 280.7h.1M174.5 280.7l-.2 .3"/>
<path d="M174.5 280.7l.5 .3M174.9 281.3h.1M175 281h.1M175 281l-.1 .3"/>
<circle cx="62.4" cy="28.1" r=".26"/>
<circle cx="135" cy="36.8" r="3.1"/>
<circle cx="141.2" cy="36.8" r="3.1"/>
<circle cx="147.5" cy="36.8" r="3.1"/>
<circle cx="153.7" cy="36.8" r="3.1"/>
<circle cx="30.3" cy="57.8" r="3.1"/>
<circle cx="50" cy="40.3" r=".19"/>
<circle cx="50" cy="55.5" r=".19"/>
<circle cx="115.3" cy="44" r=".17"/>
<circle cx="116.7" cy="44" r=".17"/>
<circle cx="166" cy="44" r=".17"/>
<circle cx="167.3" cy="44" r=".17"/>
<circle cx="116.7" cy="60.6" r=".2"/>
<circle cx="152.2" cy="70.1" r="3.1"/>
<circle cx="158.4" cy="70.1" r="3.1"/>
<circle cx="166" cy="60.6" r=".18"/>
</g>
<g fill="#000">
<path d="M112.7 280.8h.3v.3h-.3z" fill-rule="evenodd"/>
<path d="M172.1 280h.3v.3h-.3z" fill-rule="evenodd"/>
<path d="M174 280.8h.3v.3h-.3z" fill-rule="evenodd"/>
</g>
<path d="M50 70.1v-50.6M116.7 70.1v-50.6M166 70.1v-50.6" fill="none" stroke="#000" stroke-width=".21" stroke-dasharray="3.2 1.6 .8 1.6" stroke-linecap="butt"/>
<path d="M19.6 26.9h60.8M94.5 26.9h94.5M22.3 75.1h55.5M22.3 68v7.1M77.8 68v7.1M97.1 68v7.1M97.1 75.1h89.3M186.4 68v7.1" fill="none" stroke="#000" stroke-width=".21" stroke-dasharray="3.2 3.2" stroke-linecap="butt"/>
<g font-size="2.9">
<text x="39.6" y="93">SIDE VIEW</text>
<text x="122.8" y="92.3">FRONT ELEVATION</text>
</g>
<g font-size="2.5">
<text x="36.5" y="14.1">GROUND</text>
<text x="36.5" y="17.9">LEVEL</text>
<text x="72.5" y="14.2">150mm TOP SOIL</text>
<text x="72.5" y="18">WHERE REQD.</text>
<text x="136.9" y="17.2">3000</text>
<text x="133.9" y="38">2</text>
<text x="140.1" y="38">4</text>
<text x="146.4" y="38">5</text>
<text x="152.7" y="38">6</text>
<text x="54.7" y="51.9">&quot;C&quot;</text>
<text x="169.4" y="53.6">&quot;C&quot;</text>
<text x="29.2" y="59.1">7</text>
<text x="101" y="59" transform="rotate(-90 101 59)">1510</text>
<text x="107.7" y="56.9" transform="rotate(-90 107.7 56.9)">300</text>
<text x="123.4" y="56.6">&quot;C&quot;</text>
<text x="181.2" y="57.3" transform="rotate(-90 181.2 57.3)">1785</text>
<text x="195.5" y="60.5" transform="rotate(-90 195.5 60.5)">2500 MINIMUM</text>
<text x="200.3" y="61" transform="rotate(-90 200.3 61)">(BOTH POLES)</text>
<text x="54.4" y="69.5">&quot;D&quot;</text>
<text x="151.6" y="71.4">1</text>
<text x="157.3" y="71.4">3</text>
<text x="195.5" y="75.3" transform="rotate(-90 195.5 75.3)">500</text>
<text x="24.6" y="83.6">1000*</text>
<text x="65.7" y="83.6">1000*</text>
<text x="99.5" y="84.7">1000*</text>
<text x="174.4" y="84.7">1000*</text>
<text x="63.9" y="99.4">* MINIMUM DISTANCE BETWEEN FACE OF</text>
<text x="65.9" y="103.2">EXCAVATION &amp; STRUCTURE TO ALLOW</text>
<text x="66" y="106.9">ACCESS TO PLACE GRANULAR FILL &amp; COMPACT</text>
<text x="21.3" y="116.2">ITEM - DESCRIPTION</text>
<text x="72.2" y="116.2">REFERENCE No.</text>
<text x="115.5" y="114.1">QTY</text>
<text x="115.5" y="117.8">REQ’D</text>
<text x="129.4" y="114.1">WEIGHT</text>
<text x="129.4" y="117.8">EACH (Kg)</text>
<text x="163.1" y="116.2">REMARKS</text>
<text x="15.6" y="125.6">1</text>
<text x="21.3" y="125.6">&quot;H&quot; Pole Timber Baulk</text>
<text x="72.3" y="125.6">LSTC/STD/PAR/601</text>
<text x="119.5" y="125.6">1</text>
<text x="135" y="125.6">135</text>
<text x="15.6" y="133.7">2</text>
<text x="20.4" y="133.6">Foundation Block</text>
<text x="72.3" y="133.6">LSTC/STD/PAR/602</text>
<text x="119.5" y="133.6">2</text>
<text x="135" y="133.6">42</text>
<text x="15.6" y="141.7">3</text>
<text x="20.4" y="141.7">M20 Bolts x</text>
<text x="72.3" y="141.7">LSTC/STD/GNA/555</text>
<text x="119.5" y="141.7">2</text>
<text x="135" y="141.7">0.5</text>
<text x="15.6" y="149.7">4</text>
<text x="20.4" y="149.7">M20 Bolts x</text>
<text x="72.3" y="149.7">LSTC/STD/GNA/555</text>
<text x="119.5" y="149.7">2</text>
<text x="135" y="149.7">1.5</text>
<text x="15.6" y="157.7">5</text>
<text x="20.4" y="157.6">Square Flat Washer</text>
<text x="72.3" y="157.6">LSTC/STD/PAR/619</text>
<text x="119.5" y="157.6">4</text>
<text x="135" y="157.6">0.1</text>
<text x="15.6" y="165.7">6</text>
<text x="20.4" y="165.6">Square Curved Washer</text>
<text x="72.3" y="165.6">LSTC/STD/PAR/620</text>
<text x="119.5" y="165.6">2</text>
<text x="135" y="165.6">0.2</text>
<text x="15.6" y="173.7">7</text>
<text x="20.4" y="173.6">Geotextile Membrane</text>
<text x="72.3" y="173.6">__</text>
<text x="119.5" y="173.6">1</text>
<text x="135" y="173.6">__</text>
<text x="16.3" y="182.3">Total Additional Calculated Weight = 225Kg</text>
<text x="14.4" y="193.4">GENERAL NOTES:</text>
<text x="14.4" y="200.8">1.</text>
<text x="19.5" y="200.8">ALL STEELWORK TO BE PROTOTYPE CHECK ERECTED PRIOR TO MASS PRODUCTION.</text>
<text x="14.4" y="208.2">2. ALL DIMENSIONS ARE IN MILLIMETRES.</text>
<text x="14.4" y="215.6">3. MATERIAL LIST INDICATES ADDITIONAL ITEMS REQUIRED WHEN &quot;VERY POOR&quot; SOIL</text>
<text x="16.4" y="219.3">CONDITIONS ARE ENCOUNTERED.</text>
<text x="16.5" y="223">THESE FOUNDATIONS CAN ONLY BE INSTALLED IN LEVEL GROUND.</text>
<text x="16.5" y="226.7">TO BE READ IN CONJUNCTION WITH:</text>
<text x="16.4" y="230.4">LSTC/STD/GNA/505:</text>
<text x="55.2" y="230.4">5-20%%dANGLE STRUCTURE</text>
<text x="16.5" y="237.8">LSTC/STD/GNA/555:</text>
<text x="16.5" y="234.1">LSTC/STD/GNA/507:</text>
<text x="56" y="237.8">BOLT LENGTH DETERMINATION</text>
<text x="57.2" y="234.1">MATERIAL LIST</text>
<text x="14.4" y="245.2">4. IMPORTANT:</text>
<text x="42.3" y="245.2">REFER TO LSTC/STD/GNA/779 SHEETS 1 TO 4</text>
<text x="16.4" y="248.9">FOR FOUNDATION DESIGN CRITERIA.</text>
<text x="16.5" y="256.3">SHT 1</text>
<text x="29.2" y="256.3">: SOIL CLASSIFICATIONS &amp; POLE EMBEDMENT DETAILS.</text>
<text x="16.6" y="260">SHT 2 : FOUNDATION DETAILS / STRUCTURE TYPES.</text>
<text x="16.7" y="263.7">SHT 3 : FACTORS OF SAFETY.</text>
<text x="16.5" y="267.4">SHT 4 : OUTLINE DESIGN FOR &quot;VERY POOR&quot; SOIL FOUNDATIONS.</text>
</g>
<g font-size="2.2">
<text x="24.5" y="277.5">PowerSystems</text>
<text x="65.2" y="281.4">5-20^ ANGLE STRUCTURE</text>
<text x="67.6" y="278">ADDITIONAL MATERIAL -</text>
<text x="77.5" y="284.9">VERY POOR</text>
<text x="17.8" y="288.7">NEW TRIDENT DESIGN</text>
<text x="73.5" y="288.3">SOIL CONDITIONS</text>
<text x="116.9" y="291.1">LSTC/STD/GNA/795</text>
<text x="156.6" y="291.1">4</text>
</g>
<g font-size="2.1">
<text x="151.1" y="123.9">Timber Baulk &quot;D&quot; in addition to</text>
<text x="151.1" y="127.3">LSTC/STD/GNA/505</text>
<text x="151.1" y="131.9">Foundation Block &quot;C&quot; in addition</text>
<text x="151.1" y="135.3">to LSTC/STD/GNA/505</text>
<text x="44.8" y="140.1">Length To Suit</text>
<text x="44.8" y="143.4">Pole Diameter</text>
<text x="151.1" y="140.1">M20 Bolts to attach additional</text>
<text x="151.1" y="143.4">Timber Baulk &quot;D&quot; to Foundation</text>
<text x="44.8" y="148.1">Length To Suit</text>
<text x="151.1" y="148.1">M20 Bolts to attach additional</text>
<text x="44.8" y="151.4">Pole Diameter</text>
<text x="151.1" y="151.4">Foundation Block &quot;C&quot;</text>
<text x="151.4" y="155.7">Flat Washers in addition to</text>
<text x="151.4" y="159">LSTC/STD/GNA/505</text>
<text x="151.1" y="163.9">Curved Washers in addition to</text>
<text x="151.1" y="167.2">LSTC/STD/GNA/505</text>
<text x="151.1" y="172">Place in Bottom of Excavation</text>
<text x="151.1" y="175.3">Prior to Granular Backfill</text>
</g>
<g font-size="1.7">
<text x="124.3" y="273.7">1:60</text>
<text x="151" y="274.5">A4</text>
<text x="120.9" y="279.5">11/05/05</text>
<text x="150.7" y="279.6">GS</text>
<text x="124.1" y="284.4">R.F.</text>
<text x="150.8" y="284.3">PP</text>
</g>
<g font-size="1.3">
<text x="179" y="8.6">FOR ISSUE</text>
<text x="163.5" y="12.8">4</text>
<text x="169.7" y="12.8">22/11/07</text>
<text x="184.2" y="12.7">RF</text>
<text x="191.9" y="12.8">SP</text>
<text x="199.5" y="12.8">GS</text>
</g>
<text font-size="1.2" x="162.1" y="276.5">LS TRANSMISSION CONSULTANCY LIMITED</text>
<g font-size="1.1">
<text x="11.5" y="273.3">CLIENT</text>
<text x="62.4" y="273.3">TITLE</text>
<text x="113.3" y="272.9">SCALE</text>
<text x="137.4" y="272.9">ORIGINAL SIZE</text>
<text x="113.4" y="277.7">DATE</text>
<text x="137.4" y="277.7">CHECKED</text>
<text x="11.4" y="284">PROJECT</text>
<text x="113.3" y="282.5">DRAWN</text>
<text x="113.6" y="287.3">DRAWING NUMBER</text>
<text x="137.3" y="282.5">APPROVED</text>
<text x="154.5" y="287.3">REV</text>
</g>
<g font-size="1">
<text x="161.9" y="11">REV</text>
<text x="162.3" y="6.3">DESCRIPTION</text>
<text x="167.1" y="10.9">DATE</text>
<text x="180.8" y="11.1">BY</text>
<text x="189.3" y="11">CHKD</text>
<text x="197" y="11">APPD</text>
<text x="187.8" y="278.5">Yorkshire House</text>
<text x="193.7" y="280.9">York Road</text>
<text x="186.8" y="283.4">Little Driffield</text>
<text x="188.8" y="285.9">East Yorkshire</text>
<text x="190.9" y="290.8">01377 253617</text>
<text x="194.7" y="288.3">YO25 5XA</text>
</g>
<text font-size=".8" x="114" y="275.6">(UNLESS OTHERWISE STATED)</text>
</svg>
